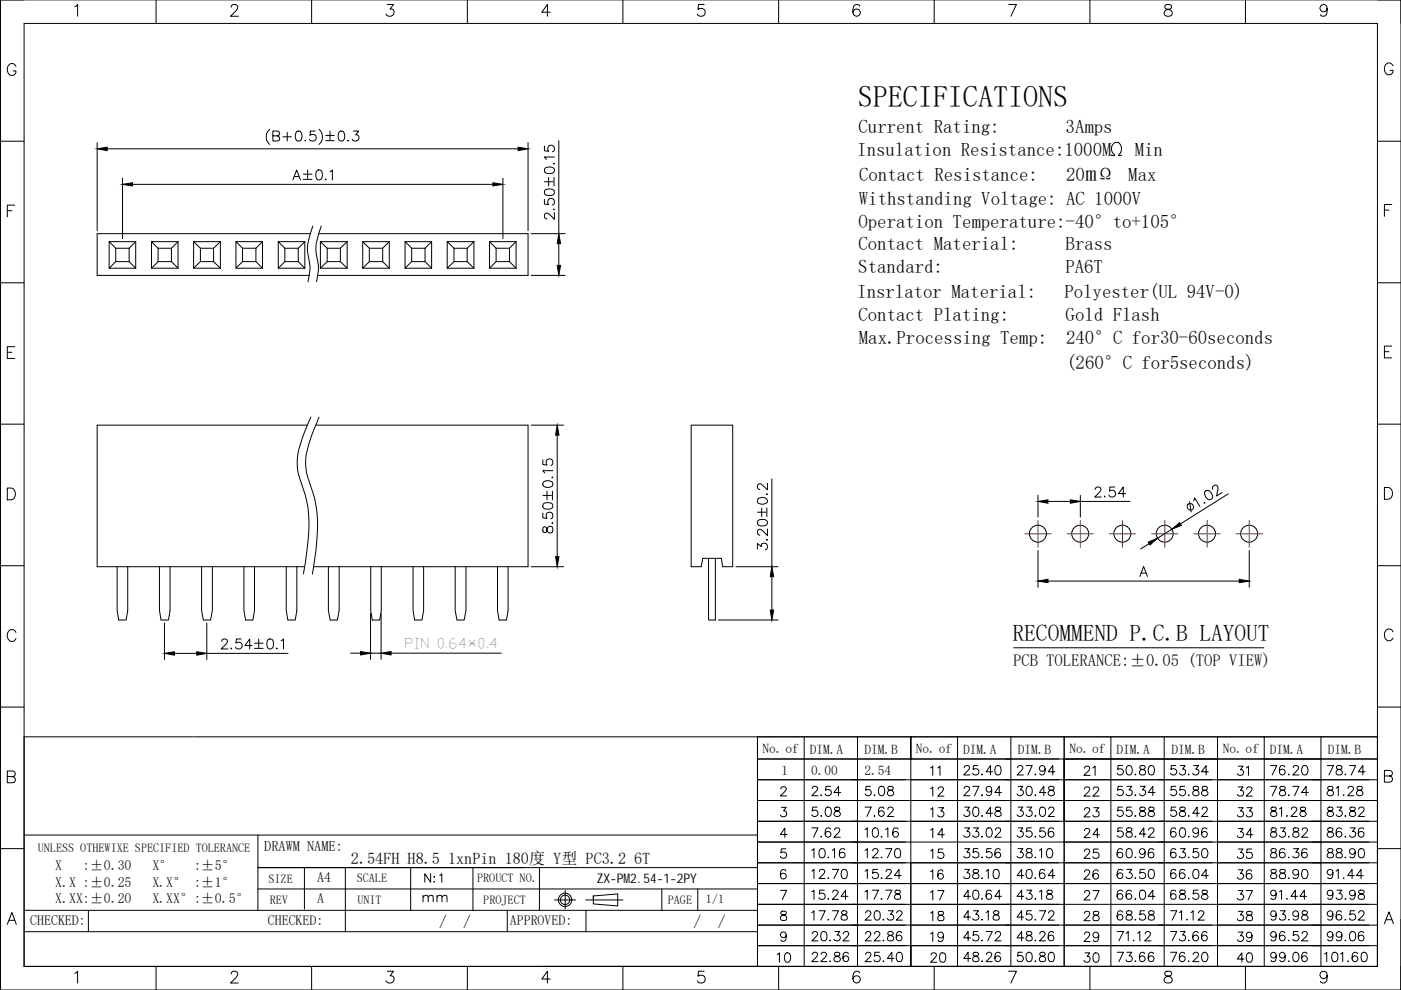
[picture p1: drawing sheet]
<svg xmlns="http://www.w3.org/2000/svg" width="297mm" height="210mm" viewBox="0 0 297 210" stroke-linecap="round" stroke-linejoin="round" font-family="sans-serif">
<!-- layer: 0 -->
<g fill="none" stroke="#000" stroke-width=".21">
<path d="M.1 0h296.9v209.9h-296.9zM.1 0h5M33.1 0v5M66.1 0v5M99.1 0v5M132.1 0v5M165.1 0v5M198.1 0v5M231.1 0v5M264.1 0v5M292 0h5M297 0h.1"/>
<path d="M297 0v5M3.4 14.1a.94 .94 0 0 0-1.1-.6 .94 .94 0 0 0-.7 .9 1.12 1.12 0 0 0 .2 1.2 1.12 1.12 0 0 0 1.2 .3l.4-.5v-.4h-.6M15.9 1.4l.6-.5v2.5M49 1.5l.1-.3a.8 .8 0 0 1 1.1-.1 .74 .74 0 0 1-.1 1.2l-1.2 1.1h1.6M82.1 .9h1.3l-.7 1a.8 .8 0 0 1 .9 .9 .8 .8 0 0 1-1.1 .6l-.5-.2-.1-.2M116.7 2.6h-1.8l1.2-1.7v2.5M149.3 .9h-1.2l-.1 1.1a.88 .88 0 0 1 1.3 0 .88 .88 0 0 1-.2 1.3 .88 .88 0 0 1-1.2-.3M182.3 1.3a.7 .7 0 0 0-1.1-.2 1.8 1.8 0 0 0 0 2.2 .78 .78 0 0 0 1.1-.4 .78 .78 0 0 0-.5-1 .78 .78 0 0 0-1 .7M213.9 .9h1.6l-1.2 2.5M247.1 1.1a.51 .51 0 0 0 .2 .8 .87 .87 0 0 1 1 .4 .87 .87 0 0 1 0 1 1.02 1.02 0 0 1-1.5-.3 .99 .99 0 0 1 1.3-1.1 .52 .52 0 0 0 .2-.8l-.4-.2zM281.4 1.8a.77 .77 0 0 1-1.1 .6 .77 .77 0 0 1-.2-1.2 .77 .77 0 0 1 1.2 .1 2.41 2.41 0 0 1-.3 2 .72 .72 0 0 1-1-.2M295.3 13.9a.94 .94 0 0 0-1-.6 .94 .94 0 0 0-.8 1 1.12 1.12 0 0 0 .3 1.2 1.12 1.12 0 0 0 1.2 .3l.3-.5v-.4h-.6"/>
<path d="M.1 29.9h5M235.7 32.9l.6 .1a1.68 1.68 0 0 1 .2-2.8 1.29 1.29 0 0 1 1.2 .6 1.29 1.29 0 0 1-.1 1.4l-.5 .8 .7-.1M292 29.9h5M.1 60h5M1.6 44.7h.9M3.1 43.5h-1.5v2.5M23.1 51.2v5.7l1.4-1.4M23.1 56.9h5.7M24.5 55.5h2.9M24.5 52.6h2.9M24.5 52.6v2.9M27.4 55.5l1.4 1.4"/>
<path d="M27.4 52.6v2.9M28.8 51.2h-5.7l1.4 1.4M28.8 51.2l-1.4 1.4M28.8 51.2v5.7M32.1 51.2v5.7l1.4-1.4v-2.9M32.1 56.9h5.6M33.5 55.5h2.9M33.5 52.6h2.9M36.4 55.5l1.3 1.4M36.4 52.6v2.9M37.7 51.2h-5.6l1.4 1.4M37.7 51.2l-1.3 1.4"/>
<path d="M37.7 51.2v5.7M41 51.2v5.7l1.5-1.4v-2.9M41 56.9h5.7M42.5 55.5h2.8M42.5 52.6h2.8M45.3 55.5l1.4 1.4M45.3 52.6v2.9M46.7 51.2h-5.7l1.5 1.4M46.7 51.2l-1.4 1.4M46.7 51.2v5.7M50 51.2v5.7l1.4-1.4v-2.9M50 56.9h5.7"/>
<path d="M51.4 55.5h2.9M51.4 52.6h2.9M54.3 55.5l1.4 1.4M54.3 52.6v2.9M55.7 51.2h-5.7l1.4 1.4M55.7 51.2l-1.4 1.4M55.7 51.2v5.7M59 51.2v5.7l1.4-1.4v-2.9M59 56.9h5.6M60.4 55.5h2.8M60.4 52.6h2.8M63.2 55.5l1.4 1.4"/>
<path d="M63.2 52.6v2.9M64.6 51.2h-5.6l1.4 1.4M64.6 51.2l-1.4 1.4M64.6 51.2v5.7M65.8 49.5h-45.2v8.9h45M67.6 49.5h44.4v8.9h-44.7M67.9 51.2v5.7l1.5-1.4v-2.9M67.9 56.9h5.7M69.4 55.5h2.8M69.4 52.6h2.8M72.2 55.5l1.4 1.4M72.2 52.6v2.9"/>
<path d="M73.6 51.2h-5.7l1.5 1.4M73.6 51.2l-1.4 1.4M73.6 51.2v5.7M76.9 51.2v5.7l1.4-1.4v-2.9M76.9 56.9h5.6M78.3 55.5h2.8M78.3 52.6h2.8M81.1 55.5l1.4 1.4M81.1 52.6v2.9M82.5 51.2h-5.6l1.4 1.4M82.5 51.2l-1.4 1.4M82.5 51.2v5.7"/>
<path d="M85.9 51.2v5.7l1.4-1.4v-2.9M85.9 56.9h5.6M87.3 55.5h2.8M87.3 52.6h2.8M90.1 55.5l1.4 1.4M90.1 52.6v2.9M91.5 51.2h-5.6l1.4 1.4M91.5 51.2l-1.4 1.4M91.5 51.2v5.7M94.8 51.2v5.7l1.5-1.4v-2.9M94.8 56.9h5.7M96.3 55.5h2.7"/>
<path d="M96.3 52.6h2.7M99 52.6v2.9M99 55.5l1.5 1.4M100.5 51.2h-5.7l1.5 1.4M100.5 51.2l-1.5 1.4M100.5 51.2v5.7M103.8 51.2v5.7l1.4-1.4v-2.9M103.8 56.9h5.6M103.8 51.2h5.6M103.8 51.2l1.4 1.4M105.2 55.5h2.8M105.2 52.6h2.8"/>
<path d="M108 55.5l1.4 1.4M108 52.6v2.9M109.4 51.2l-1.4 1.4M109.4 51.2v5.7M292 60h5M293.5 44.5h1M295.1 43.4h-1.6v2.5M1.6 74.7h.9M3.1 73.5h-1.5v2.5h1.5M293.5 74.6h1M295.1 73.4h-1.6v2.5h1.6M.1 89.9h5"/>
<path d="M20.6 90.1h44.5M67 90.1h45M292 89.9h5M.1 119.9h5M1.6 103.5h.8a1.33 1.33 0 0 1 .9 1.2 1.33 1.33 0 0 1-.9 1.3h-.8zM292 119.9h5M293.5 103.3h.9a1.33 1.33 0 0 1 .8 1.3 1.33 1.33 0 0 1-.8 1.2h-.9zM3.4 134.1a.94 .94 0 0 0-1.1-.6 .94 .94 0 0 0-.7 .9 1.12 1.12 0 0 0 .2 1.2 1.12 1.12 0 0 0 1.2 .3l.4-.5M20.6 120.2h44M66.5 120.2h39M74.3 138.5h2.1M78.6 130.1v9.7"/>
<path d="M78.6 138.5h2.2M80.8 130.1v9.7M82.9 138.5h23.4M295.3 134a.94 .94 0 0 0-1-.6 .94 .94 0 0 0-.8 .9 1.12 1.12 0 0 0 .3 1.2 1.12 1.12 0 0 0 1.2 .2l.3-.4M.1 149.9h5M41 156.2h-35.9v48.7h286.9v-199.9h-286.9v199.9h283.7M41.2 156.2h184.4M160.6 156.2h32.5M160.6 156.2v4.7h9.9M160.6 156.2v48.7M170.5 156.2v13.5h-9.9v-8.8h97.5v-4.7M181.8 156.2v4.7h11.3"/>
<path d="M193.1 156.2h32.5M193.1 156.2v4.7M203 156.2v4.7M214.3 156.2v4.7M225.6 156.2v9.1h9.9M225.6 156.2h32.5M235.5 156.2v4.7h-9.9v-4.7h32.5M246.8 156.2v4.7h45.2M258.1 156.2h33.9h-33.9v4.7h9.9v-4.7M280.1 156.2v4.7h-12.1M292 149.9h5M.1 179.9h5"/>
<path d="M1.6 164.6h1.4a.58 .58 0 0 0 0-1l-1.4-.1v2.5h1.1a.66 .66 0 0 0 .6-.7 .66 .66 0 0 0-.6-.7M5.1 177.1h155.5M54.7 177.1v15.9M165.6 167.3l.3-.5 .6 .1 .2 .2-.3 .7-.9 1h1.3M165.7 171.2h1l-.6 .7a.66 .66 0 0 1 .6 .9 .66 .66 0 0 1-1 .3l-.2-.3M166.6 180h-.9l-.1 .8a.7 .7 0 0 1 1 0 .7 .7 0 0 1-.1 1 .7 .7 0 0 1-1-.2M166.9 176.9h-1.4l.9-1.3v2M181.8 165.3h-21.2h131.4M181.8 160.9v8.8M181.8 174.1v4.4M183.4 175.9l.5-.4v2M185.2 175.6a.64 .64 0 0 1 1 .3 1.35 1.35 0 0 1-.5 1.6h-.2a1.29 1.29 0 0 1-.3-1.9z"/>
<path d="M186.9 177.3l-.1 .1 .1 .1 .1-.1M187.8 175.9l.4-.4v2M190.4 175.8a.57 .57 0 0 0-.5-.3 .57 .57 0 0 0-.5 .4 1.11 1.11 0 0 0 .5 1.6 .63 .63 0 0 0 .6-.6 .63 .63 0 0 0-.6-.6 .63 .63 0 0 0-.6 .5M193.1 160.9v8.8h9.9M193.1 169.7v4.4h9.9M193.1 174.1v8.8M203 178.5v4.4h11.3M225.6 165.3v4.4h9.9M225.6 169.7v4.4h9.9M268 160.9h24zM292 169.7h-131.4v4.4h9.9M292 174.1h-131.4v4.4h9.9"/>
<path d="M292 178.5h-131.4v4.4h9.9M292 179.9h5M293.5 164.5l1.5-.1a.58 .58 0 0 0 0-.9l-1.5-.2v2.5h1.1a.66 .66 0 0 0 .6-.6 .66 .66 0 0 0-.6-.7M1.6 196l.9-2.5 1 2.5M1.9 195.1h1.2M5.1 197.5h155.5M5.1 193h155.5M18.7 193v4.5M54.7 188.5h105.9M64.5 184v8.8M73.2 184v13.5M87.1 184v9"/>
<path d="M100.3 184v9M107.6 193v4.5M110.9 184h-56.2h105.9M114.4 184v9M117.6 190.8h4.4M119.8 188.8v3.9M124.2 190.8h7.9M124.2 193v4.5M125.8 190l5.2-.5v2.6l-5.2-.4v-1.7v.8M140.3 188.5v4.5M147.9 188.5v4.5M160.6 187.3h131.4"/>
<path d="M165.5 188.8h1.3l-1 2M165.7 193.3l-.1 .3 .2 .3a.72 .72 0 0 1 .8 .3 .72 .72 0 0 1 0 .9 .82 .82 0 0 1-1.1-.3 .97 .97 0 0 1 1.1-.9l.1-.4a.73 .73 0 0 0-1-.2zM166.6 184.7a.59 .59 0 0 0-.8-.2 1.18 1.18 0 0 0 .3 1.9 .62 .62 0 0 0 .6-.6 .62 .62 0 0 0-.6-.7 .62 .62 0 0 0-.6 .6M166.7 198.3a.62 .62 0 0 1-.9 .5 .62 .62 0 0 1-.2-1 .62 .62 0 0 1 1 .1 1.4 1.4 0 0 1-.5 1.7l-.4-.1-.1-.2M170.5 191.7v4.4h-9.9h131.4M170.5 196.1v4.4h-9.9h131.4M203 182.9h-9.9v4.4M203 187.3h-9.9v4.4M203 191.7h-9.9v4.4M203 196.1h-9.9v8.8h9.9M204.5 184.3h1.1l-.6 .8a.66 .66 0 0 1 .6 .9 .66 .66 0 0 1-1.1 .2l-.2-.3M206.4 184.4a.38 .38 0 0 0 .2 .7 .87 .87 0 0 1 .9 .8 .66 .66 0 0 1-.8 .4 .66 .66 0 0 1-.4-.9l1-.4 .2-.4a.82 .82 0 0 0-1.1-.2z"/>
<path d="M209.1 184.7l.4-.4v2M210.8 184.4a.64 .64 0 0 1 1 .3 .99 .99 0 0 1-.7 1.6 1.03 1.03 0 0 1-.5-1.6zM236.8 197.5h1.4l-1 2M238.7 197.9l.5-.4v2M240.4 199.3l-.1 .1h.1M241.2 197.9l.5-.4v2M242.8 198v-.1a.58 .58 0 0 1 .6-.4 .58 .58 0 0 1 .5 .4l-.2 .7-1 .9h1.3M292 182.9h-131.4v4.4h9.9v4.4h-9.9h131.4M293.5 195.8l1-2.4 .9 2.4M293.9 195h1.2M297 194.9v15M.1 209.9h.1"/>
<path d="M15.9 206.4l.6-.5v2.5M33.1 204.9v5M49 206.5l.1-.3a.8 .8 0 0 1 1.1-.1 .74 .74 0 0 1-.1 1.1l-1.2 1.2h1.6M66.1 204.9v5M82.1 205.9h1.3l-.7 1a.8 .8 0 0 1 .9 .9 .8 .8 0 0 1-1.1 .6l-.4-.1-.2-.3M99.1 204.9v5M116.7 207.6h-1.8l1.2-1.7v2.5M132.1 204.9v5M149.3 205.9h-1.2l-.1 1.1a.88 .88 0 0 1 1.3 0 .88 .88 0 0 1-.2 1.3 .88 .88 0 0 1-1.2-.3M165.1 204.9v5M182.3 206.3a.73 .73 0 0 0-.7-.4 .73 .73 0 0 0-.6 .5 1.72 1.72 0 0 0 .2 1.9 .78 .78 0 0 0 1.1-.4 .78 .78 0 0 0-.5-1 .78 .78 0 0 0-1 .7M198.1 204.9v5"/>
<path d="M203 200.5h-9.9v4.4M213.9 205.9h1.6l-1.2 2.5M231.1 204.9v5M247.1 206.1a.51 .51 0 0 0 .2 .8 .87 .87 0 0 1 1 .3 .87 .87 0 0 1 0 1.1 1.02 1.02 0 0 1-1.5-.3 .99 .99 0 0 1 1.3-1.1 .52 .52 0 0 0 .2-.8l-.4-.2zM264.1 204.9v5M281.4 206.8a.77 .77 0 0 1-1.1 .5 .77 .77 0 0 1-.2-1.2 .77 .77 0 0 1 1.2 .2 2.48 2.48 0 0 1-.3 2 .72 .72 0 0 1-1-.2"/>
<circle cx="220.1" cy="113.1" r="1.8"/>
<circle cx="229" cy="113.1" r="1.8"/>
<circle cx="238" cy="113.1" r="1.8"/>
<circle cx="246.9" cy="113.1" r="1.8"/>
<circle cx="255.9" cy="113.1" r="1.8"/>
<circle cx="264.8" cy="113.1" r="1.8"/>
<circle cx="119.8" cy="190.8" r="1.42"/>
<circle cx="119.8" cy="190.8" r=".99"/>
</g>
<path d="M220.1 116.7v7.8M264.9 116.7v7.8M214.9 137.3h53.1M222.2 123.2h40.5M241.7 122.2l.8-2.1 .8 2.1M242 121.5h1" fill="none" stroke="#000" stroke-width=".21"/>
<g fill="none" stroke="#000" stroke-width=".21">
<path d="M20.6 30.2v18.7M22.7 31.6h87.1M26 37.8v12.8M28.1 39.1h76.4M57.2 27.4a2.14 2.14 0 0 0 0 3.2M57.9 28.8l1.2-.1a.47 .47 0 0 0 0-.8l-1.2-.1v2.1h.9a.53 .53 0 0 0 .5-.4 .53 .53 0 0 0-.2-.6l-.3-.1M60 29h1.8M60.9 28.1v1.8M62.1 38.2l.8-2.2 .8 2.2M62.4 37.4h1M62.9 27.9a.66 .66 0 0 1 1 .3 1.05 1.05 0 0 1-.7 1.7 1.1 1.1 0 0 1-.5-1.7zM64.3 36.9h1.9"/>
<path d="M64.3 38h1.9M64.7 29.7v.2l.1-.1M65.2 36v1.8M66.8 27.8h-1l-.1 .9a.74 .74 0 0 1 1.2 0 .74 .74 0 0 1-.2 1.1 .74 .74 0 0 1-1.1-.3M67.3 36.1a.73 .73 0 0 1 1 .3 1.45 1.45 0 0 1-.5 1.8h-.3a1.39 1.39 0 0 1-.2-2.1zM67.6 27.4a2.14 2.14 0 0 1 0 3.2M69.1 37.9l-.2 .1 .2 .2 .1-.2M69.1 28.7h1.8M69.1 29.8h1.8M70 36.4l.5-.4v2.2M70 27.8v1.8M72 27.9a.61 .61 0 0 1 1 .3 1.05 1.05 0 0 1-.7 1.7 .9 .9 0 0 1-.6-1.2z"/>
<path d="M73.8 29.7l-.1 .1h.2M74.9 27.8h1.1l-.6 .8a.71 .71 0 0 1 .6 1 .71 .71 0 0 1-1.1 .2l-.2-.3M106.6 37.8v12.8M112 30.2v18.7M115.4 31v1l.9 .1a.74 .74 0 0 1 0-1.2 .74 .74 0 0 1 1.1 .2 .74 .74 0 0 1-.3 1.1M115.4 38.5h1.8M115.5 35.7a1.71 1.71 0 0 1 2 0 .71 .71 0 0 1-.4 1 1.84 1.84 0 0 1-1.6-.2zM116.3 37.6v1.8M117.5 34.6v.2l-.2-.1M117.5 37.6v1.8M117.5 33.3h-2.1l.5 .5M118.5 29.8v19.7"/>
<path d="M66.3 47.9a15.9 15.9 0 0 0-1.1 5.5l.1 .5a10.1 10.1 0 0 1 0 5.8M68.1 47.9a11.2 11.2 0 0 0-.6 8.3v1.2l-.4 2.3M112.6 58.4h7.2M112.6 49.5h7.2M115.4 42.3v1l.9 .1a.76 .76 0 0 1 0-1.2 .76 .76 0 0 1 1.2 .2 .76 .76 0 0 1-.4 1.1M115.5 40.4a1.71 1.71 0 0 1 2 0 .71 .71 0 0 1-.4 1 1.84 1.84 0 0 1-1.6-.2zM117.5 44.3v.2l-.2-.1M117.5 45.1v1.4l-1-1a.64 .64 0 0 0-1-.1v.8l.4 .2M118.5 51.7v4.6M20.6 90.1v30.1M65.9 88.4a30.5 30.5 0 0 0-2.9 9.2 9.1 9.1 0 0 0 .5 3.6 26.5 26.5 0 0 1 1.6 15.7l-.8 4.8M67.6 88.4a30.9 30.9 0 0 0-2.8 9.2v.9a16.8 16.8 0 0 0 1.7 6.4 27.6 27.6 0 0 1 .5 12l-.8 4.8"/>
<path d="M112 90.1v30.1h-6.5M112.6 90.1h6.9M115.1 97.5v1l.9 .1a.75 .75 0 0 1-.1-1.1 .75 .75 0 0 1 1.2 .1 .75 .75 0 0 1-.3 1.1M117.2 99.8h-2.1l.4 .5M118.1 92.3v25.7M146.5 90.1h8.8v30.1h-2.1l-.3-1.8h-3.9l-.3 1.8h-2.2zM115.1 108.8v1l.9 .1a.75 .75 0 0 1-.1-1.1 .75 .75 0 0 1 1.2 .1 .75 .75 0 0 1-.3 1.1M115.1 105h1.8M115.2 111.8a.84 .84 0 0 0 .2 1.1l.4-.1 .1-.2a.78 .78 0 0 1 .2-.8 .78 .78 0 0 1 .9-.1 .75 .75 0 0 1 .2 .8 .75 .75 0 0 1-.7 .5 1.23 1.23 0 0 1-.7-1.2l-.2-.1zM115.2 106.9a1.71 1.71 0 0 1 1.9 0 .71 .71 0 0 1-.3 1 1.84 1.84 0 0 1-1.6-.2zM115.2 102.2a1.54 1.54 0 0 1 1.9 0 .67 .67 0 0 1-.3 1 1.05 1.05 0 0 1-1.7-.7zM116 104.2v1.8"/>
<path d="M117.1 110.8v.2l-.1-.1M117.1 101.1v.2l-.1-.1M117.1 104.2v1.8M160.6 116.4v-1.2l.8 .7a.7 .7 0 0 1 .6-.7 .7 .7 0 0 1 .8 .6 .7 .7 0 0 1-.5 .8M160.6 108.6h1.8M160.7 110.4a1.39 1.39 0 0 1 2 .3v.2a1.39 1.39 0 0 1-2 .3zM160.7 105.8a1.31 1.31 0 0 1 2 .3v.2a1.39 1.39 0 0 1-2 .3zM161.5 107.7v1.8M162.6 114.4h.1l-.1 .2-.1-.2M162.6 104.7l.1 .1h-.2M162.6 107.7v1.8M162.7 112.2v1.4l-1-1.1a.64 .64 0 0 0-1 0v.8l.4 .2"/>
<path d="M162.7 102.5v1.4l-1.3-1.2a.47 .47 0 0 0-.5-.1 .47 .47 0 0 0-.3 .4l.1 .6 .4 .2M163.6 101.5v18.7M220.1 105v4.7M222.2 106.3h4.7M229.1 105v4.7M229.1 106.3h10.5M232.2 103.8l.2-.5a.69 .69 0 0 1 1 .3l-.3 .8-1 1h1.4M234.2 105.2v.2l.1-.1M236.3 103.3h-1l-.1 .9a.76 .76 0 0 1 1.2 0 .76 .76 0 0 1-.2 1.1 .76 .76 0 0 1-1.1-.3M238.7 104.7h-1.6l1.1-1.4v2.1M243.7 115.2l-1.9 1.2M248.5 112.2l-3.1 1.9"/>
<path d="M252.2 106.4l.3 2.2M253.1 106.2l.2-.6 1.1 1.8M255.3 106.5v.2l.2-.1M255.6 104.1l.2-.1a.9 .9 0 0 1 1.1 .7l.2 .5a.69 .69 0 0 1-.3 .7 .69 .69 0 0 1-.7-.1 1.77 1.77 0 0 1-.7-1.4zM257.1 103.7v-.4a.7 .7 0 0 1 .8-.4l.3 .3-.3 2 1.2-.8M260.4 104.7l-10.1 6.4M34.9 132.1v7.7M37 138.5h4.7M43.8 132.1v7.7M43.8 138.5h17.3M47 136l.2-.4 .6-.1a.49 .49 0 0 1 .3 .8l-1.2 1.3h1.4M49 137.4v.2l.1-.1"/>
<path d="M51.1 135.5h-1l-.1 .9a.74 .74 0 0 1 1.1-.1 .74 .74 0 0 1-.1 1.1 .74 .74 0 0 1-1.1-.2M53.5 136.9h-1.6l1-1.4v2.1M54 136.4h1.8M54 137.5h1.8M54.8 135.5v1.8M56.9 135.6a.73 .73 0 0 1 1 .3 1.45 1.45 0 0 1-.5 1.7h-.2a1.39 1.39 0 0 1-.3-2zM58.7 137.4l-.1 .1 .1 .1 .1-.1M59.6 135.9l.5-.4v2.1M112.6 120.2h6.9M152.3 131.5h12.7M156 120.2h9M163.6 122.3v7"/>
<circle cx="252.4" cy="107.4" r=".71"/>
</g>
<!-- layer: tl -->
<path d="M150.2 118.4v13.1h1.5v-13.1M24.8 120.2v9.2l.4 2.1h1.5l.4-2.1v-9.2M33.8 120.2v9.2l.3 2.1h1.6l.4-2.1v-9.2M42.7 120.2v9.2l.4 2.1h1.5l.4-2.1v-9.2M51.7 120.2v9.2l.4 2.1h1.5l.4-2.1v-9.2M60.7 120.2v9.2l.3 2.1h1.6l.3-2.1v-9.2M69.6 120.2v9.2l.4 2.1h1.5l.4-2.1v-9.2M78.6 120.2v9.2l.3 2.1h1.6l.3-2.1v-9.2M87.6 120.2v9.2l.3 2.1h1.6l.3-2.1v-9.2M96.5 120.2v9.2l.4 2.1h1.5l.4-2.1v-9.2M105.5 120.2v9.2l.3 2.1h1.6l.3-2.1v-9.2" fill="none" stroke="#000" stroke-width=".21"/>
<g fill="#000" stroke="#000" stroke-width=".21">
<path d="M20.6 31.6l2.1-.4v.7zM26 39.1l2.1-.4v.7zM104.5 38.7l2.1 .4-2.1 .3zM109.8 31.2l2.2 .4-2.2 .3zM118.1 56.3h.8l-.4 2.1zM118.5 49.5l.4 2.2h-.8zM118.1 90.1l.4 2.2h-.7zM117.8 118h.7l-.4 2.2zM220.1 106.3l2.1-.3v.7zM226.9 106l2.2 .3-2.2 .4zM243.4 114.9l2-.8-1.6 1.4zM248.5 112.2l1.6-1.4 .4 .6z"/>
<path d="M34.9 138.5l2.1-.3v.7zM41.7 138.2l2.1 .3-2.1 .4zM163.3 129.3h.7l-.4 2.2zM163.6 120.2l.4 2.1h-.7z"/>
</g>
<!-- layer: 0 -->
<path d="M76.4 138.1l2.2 .4-2.2 .4zM80.8 138.5l2.1-.4v.8z" fill="#000" stroke="#000" stroke-width=".21"/>
<path d="M220.1 123.2l2.1-.4v.7zM262.7 122.8l2.2 .4-2.2 .3z" fill="#000" stroke="#000" stroke-width=".21"/>
<path d="M217.3 113.2h5.6M220.1 110.3v5.7M226.3 113.2h5.5M229.1 110.3v5.7M235.2 113.2h5.6M238 110.3v5.7M244.2 113.2h5.6M247 110.3v5.7M253.1 113.2h5.6M255.9 110.3v5.7M262.1 113.2h5.6M264.9 110.3v5.7" fill="none" stroke="#f00" stroke-width=".21"/>
<text font-size="6.4" x="181.8" y="22.7">SPECIFICATIONS</text>
<g font-size="5.3">
<text x="171.1" y="170">2.54</text>
<text x="182.4" y="170">5.08</text>
<text x="196.5" y="170">12</text>
<text x="203.6" y="170">27.94</text>
<text x="214.8" y="170">30.48</text>
<text x="229" y="170">22</text>
<text x="236" y="170">53.34</text>
<text x="247.3" y="170">55.88</text>
<text x="261.4" y="170">32</text>
<text x="268.5" y="170">78.74</text>
<text x="280.5" y="170">81.28</text>
<text x="171.1" y="178.9">7.62</text>
<text x="196.5" y="178.9">14</text>
<text x="203.6" y="178.9">33.02</text>
<text x="214.8" y="178.9">35.56</text>
<text x="229" y="178.9">24</text>
<text x="236" y="178.9">58.42</text>
<text x="247.3" y="178.9">60.96</text>
<text x="261.4" y="178.9">34</text>
<text x="268.5" y="178.9">83.82</text>
<text x="280.5" y="178.9">86.36</text>
<text x="171.1" y="187.7">12.70</text>
<text x="171.1" y="191.9">15.24</text>
<text x="182.4" y="187.7">15.24</text>
<text x="182.4" y="191.9">17.78</text>
<text x="196.5" y="187.7">16</text>
<text x="203.6" y="191.9">40.64</text>
<text x="214.8" y="187.7">40.64</text>
<text x="214.8" y="191.9">43.18</text>
<text x="229" y="187.7">26</text>
<text x="236" y="187.7">63.50</text>
<text x="236" y="191.9">66.04</text>
<text x="247.3" y="187.7">66.04</text>
<text x="247.3" y="191.9">68.58</text>
<text x="261.4" y="187.7">36</text>
<text x="268.5" y="187.7">88.90</text>
<text x="268.5" y="191.9">91.44</text>
<text x="280.5" y="187.7">91.44</text>
<text x="280.5" y="191.9">93.98</text>
<text x="196.5" y="196.5">18</text>
<text x="229" y="196.5">28</text>
<text x="261.4" y="196.5">38</text>
<text x="171.1" y="200.7">20.32</text>
<text x="182.4" y="200.7">22.86</text>
<text x="203.6" y="200.7">45.72</text>
<text x="214.8" y="200.7">48.26</text>
<text x="247.3" y="200.7">73.66</text>
<text x="268.5" y="200.7">96.52</text>
<text x="280.5" y="200.7">99.06</text>
<text x="164" y="205.3">10</text>
<text x="196.5" y="205.3">20</text>
<text x="229" y="205.3">30</text>
<text x="261.4" y="205.3">40</text>
</g>
<text font-size="5" x="214.7" y="136">RECOMMEND P.C.B LAYOUT</text>
<g font-size="4.9">
<text x="196.5" y="165.5">11</text>
<text x="203.6" y="165.5">25.40</text>
<text x="214.8" y="165.5">27.94</text>
<text x="229" y="165.5">21</text>
<text x="236" y="165.5">50.80</text>
<text x="247.3" y="165.5">53.34</text>
<text x="261.4" y="165.5">31</text>
<text x="268.5" y="165.5">76.20</text>
<text x="280.5" y="165.5">78.74</text>
<text x="171.1" y="174.3">5.08</text>
<text x="182.4" y="174.3">7.62</text>
<text x="196.5" y="174.3">13</text>
<text x="203.6" y="174.3">30.48</text>
<text x="214.8" y="174.3">33.02</text>
<text x="229" y="174.3">23</text>
<text x="236" y="174.3">55.88</text>
<text x="247.3" y="174.3">58.42</text>
<text x="261.4" y="174.3">33</text>
<text x="268.5" y="174.3">81.28</text>
<text x="280.5" y="174.3">83.82</text>
<text x="171.1" y="183.1">10.16</text>
<text x="182.4" y="183.1">12.70</text>
<text x="196.5" y="183.1">15</text>
<text x="203.6" y="183.1">35.56</text>
<text x="214.8" y="183.1">38.10</text>
<text x="229" y="183.1">25</text>
<text x="236" y="183.1">60.96</text>
<text x="247.3" y="183.1">63.50</text>
<text x="261.4" y="183.1">35</text>
<text x="268.5" y="183.1">86.36</text>
<text x="280.5" y="183.1">88.90</text>
<text x="89.3" y="188.4">N:1</text>
<text x="196.5" y="191.9">17</text>
<text x="229" y="191.9">27</text>
<text x="261.4" y="191.9">37</text>
<text x="171.1" y="196.1">17.78</text>
<text x="182.4" y="196.1">20.32</text>
<text x="203.6" y="196.1">43.18</text>
<text x="214.8" y="196.1">45.72</text>
<text x="236" y="196.1">68.58</text>
<text x="247.3" y="196.1">71.12</text>
<text x="268.5" y="196.1">93.98</text>
<text x="280.5" y="196.1">96.52</text>
<text x="196.5" y="200.7">19</text>
<text x="229" y="200.7">29</text>
<text x="261.4" y="200.7">39</text>
<text x="171.1" y="205">22.86</text>
<text x="182.4" y="205">25.40</text>
<text x="203.6" y="205">48.26</text>
<text x="214.8" y="205">50.80</text>
<text x="236" y="205">73.66</text>
<text x="247.3" y="205">76.20</text>
<text x="268.5" y="205">99.06</text>
<text x="280.1" y="205">101.60</text>
</g>
<text font-size="4.8" x="230.1" y="38.4">m</text>
<g font-size="4">
<text x="182" y="28.2">Current Rating:</text>
<text x="225.9" y="28.2">3Amps</text>
<text x="181.8" y="33">Insulation Resistance:1000M</text>
<text x="240.6" y="33">Min</text>
<text x="182.1" y="38.4">Contact Resistance:</text>
<text x="226.1" y="38.4">20 Ω Max</text>
<text x="182.1" y="43.4">Withstanding Voltage: AC 1000V</text>
<text x="182" y="48.3">Operation Temperature:-40°to+105°</text>
<text x="182" y="53.1">Contact Material:</text>
<text x="225.9" y="53.1">Brass</text>
<text x="182" y="58">Standard:</text>
<text x="225.9" y="58">PA6T</text>
<text x="181.8" y="63.2">Insrlator Material:</text>
<text x="225.7" y="63.2">Polyester(UL 94V-0)</text>
<text x="182" y="68.1">Contact Plating:</text>
<text x="225.9" y="68.1">Gold Flash</text>
<text x="182.1" y="72.9">Max.Processing Temp:</text>
<text x="226" y="72.9">240°C for30-60seconds</text>
<text x="226.1" y="78.2">(260°C for5seconds)</text>
<text x="88.9" y="192.3">mm</text>
</g>
<text font-size="3.5" x="214.8" y="141.2">PCB TOLERANCE:±0.05 (TOP VIEW)</text>
<g font-size="3.4">
<text x="74.4" y="183.2">2.54FH H8.5 1xnPin 180度 Y型 PC3.2 6T</text>
<text x="93.1" y="196.5">/</text>
<text x="98.2" y="196.5">/</text>
<text x="147.1" y="196.5">/</text>
<text x="152.2" y="196.5">/</text>
</g>
<text font-size="3" x="56" y="180.4">DRAWM NAME:</text>
<g font-size="2.9">
<text x="85.7" y="137.5">PIN 0.64*0.4</text>
<text x="11.7" y="184.4">X</text>
<text x="17.6" y="184.4">:±0.30</text>
<text x="32.3" y="184.4">X°</text>
<text x="41.1" y="184.4">:±5°</text>
<text x="11.7" y="188">X.X :±0.25</text>
<text x="11.7" y="191.5">X.XX:±0.20</text>
<text x="32.3" y="188">X.X° :±1°</text>
<text x="32.3" y="191.5">X.XX°:±0.5°</text>
<text x="67.3" y="191.4">A</text>
<text x="67.3" y="187.1">A4</text>
<text x="6.4" y="196.1">CHECKED:</text>
<text x="56.8" y="196.2">CHECKED:</text>
<text x="108.1" y="196.1">APPROVED:</text>
</g>
<g font-size="2.8">
<text x="161.7" y="159.6">No. of</text>
<text x="171.7" y="159.8">DIM.A</text>
<text x="183.3" y="159.9">DIM.B</text>
<text x="194.2" y="159.6">No. of</text>
<text x="204.2" y="159.8">DIM.A</text>
<text x="215.8" y="159.9">DIM.B</text>
<text x="226.7" y="159.6">No. of</text>
<text x="236.7" y="159.8">DIM.A</text>
<text x="248.4" y="159.9">DIM.B</text>
<text x="259.2" y="159.6">No. of</text>
<text x="269.2" y="159.8">DIM.A</text>
<text x="281.5" y="159.9">DIM.B</text>
<text x="165.7" y="164.4">1</text>
<text x="172" y="164.3">0.00</text>
<text x="183.3" y="164.3">2.54</text>
<text x="126.6" y="187.3">ZX-PM</text>
<text x="133.6" y="187.3">2.54-1-2PY</text>
</g>
<g font-size="2.6">
<text x="8" y="180.6">UNLESS OTHEWIXE SPECIFIED TOLERANCE</text>
<text x="56.9" y="187.2">SIZE</text>
<text x="57.2" y="191.7">REV</text>
<text x="75.6" y="187">SCALE</text>
<text x="75.8" y="191.6">UNIT</text>
<text x="101.2" y="187.1">PROUCT NO.</text>
<text x="102.5" y="191.6">PROJECT</text>
<text x="141.6" y="191.6">PAGE</text>
<text x="149.7" y="191.4">1/1</text>
</g>
</svg>
